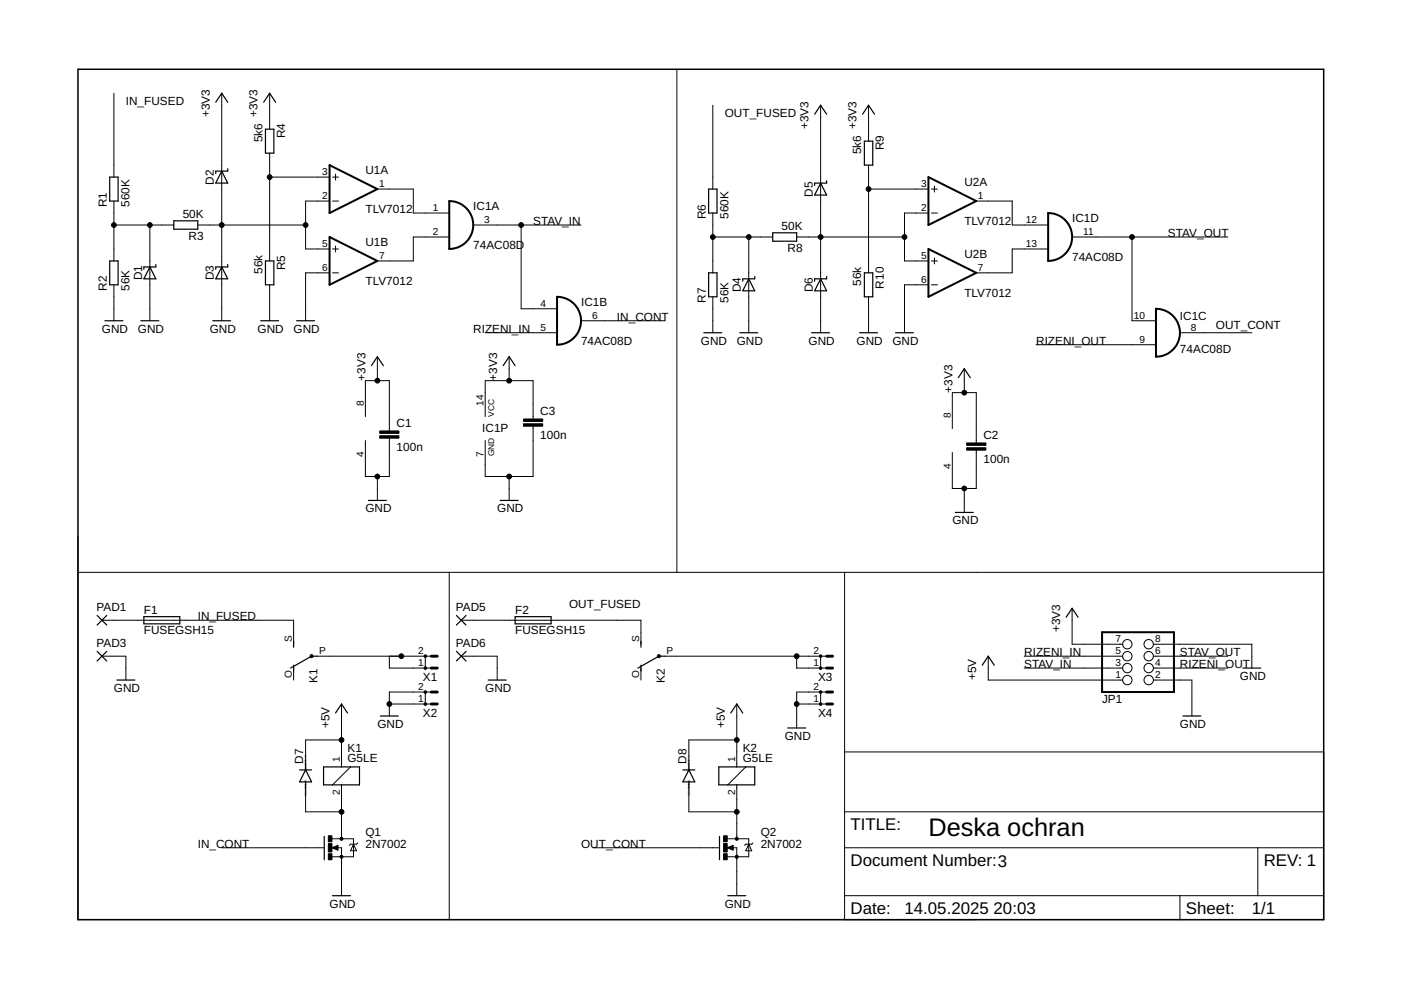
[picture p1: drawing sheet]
<svg xmlns="http://www.w3.org/2000/svg" width="297mm" height="210mm" viewBox="0 0 297 210" stroke-linecap="round" stroke-linejoin="round" font-family="sans-serif">
<g fill="none" stroke="#000" stroke-width=".21">
<path d="M24.2 19.8v17.7M47 19.8v48.2M57.2 19.8v7.6M143.5 14.7v106.6M57.2 37.5h12.7M57.2 32.5v22.8M70.5 37.5h1.3M71.1 36.9v1.3M151.1 22.3v17.8M174 22.3v48.2M184.1 22.3v7.6M184.1 35v22.8"/>
<path d="M198.1 39.5v1.2M24.2 42.6v12.7M24.2 47.7h12.7M31.8 47.7v20.3M41.9 47.7h22.9M69.9 42.6h-5.1v10.2h5.1M69.9 57.8h-5.1v10.2M70.5 42.6h1.3M70.5 52.8h1.3M70.5 57.8h1.3M71.1 52.2v1.2M80 40.1h7.6v5.1h7.6"/>
<path d="M95.2 50.2h-7.6v5.1h-7.6M100.3 47.7h22.9M110.5 47.7v17.8h7.6M151.1 45.2v12.6M151.1 50.2h12.7M158.7 50.2v20.3M168.9 50.2h22.9M184.1 40.1h12.7M196.8 45.2h-5v10.1h5M197.5 40.1h1.3M197.5 55.3h1.3M197.5 45.2h1.3"/>
<path d="M198.1 54.7v1.3M207 42.6h7.6v5.1h7.6M222.2 52.8h-7.6v5h-7.6M227.3 50.2h33M240 50.2v17.8h5.1M24.2 60.4v7.6M57.2 60.4v7.6M80 75.6v5.1M102.9 70.5h15.2M107.9 75.6v5.1M123.2 68h17.8M151.1 62.9v7.6"/>
<path d="M184.1 62.9v7.6M196.8 60.4h-5v10.1M197.5 60.4h1.3M204.4 78.2v5M219.7 73.1h25.4M250.2 70.5h15.2M77.5 88.3v-7.6h5v10.7M82.5 92.9v8.1h-5v-7.6M102.9 88.3v-7.6h10.1v8.1M113 90.4v10.6h-10.1v-7.6M201.9 90.9v-7.7h5.1v10.7M207 95.4v8.2h-5.1v-7.7"/>
<path d="M16.5 113.7v81.3h264.1v-35.6h-101.5M80 101v5.1M107.9 101v5.1M204.4 103.6v5M16.5 121.3h264.1M21.6 131.5h40.7v5.1M21.6 139.1h5.1v5.1M67.3 139.1h24.1M82.5 139.1v2.5h8.9M90.2 139.1v2.5M95.2 121.3v73.7M97.8 131.5h38.1v5.1"/>
<path d="M97.8 139.1h7.6v5.1M141 139.1h34.3M168.9 139.1v2.5h6.4M174 139.1v2.5M179.1 121.3v73.7M209.5 139.1v5.1h28.5M217.1 139.1h20.9M227.3 129v7.6h10.7M244.5 139.1h15.8M244.5 136.6h20.9v5M62.3 141.6v2.6M72.4 156.9h-7.6v5.1"/>
<path d="M72.4 149.3v13.3M82.5 149.3h8.9M90.2 146.7v2.6M91.4 146.7h-8.9v5.1M135.9 141.6v2.6M156.2 149.3v13.3M156.2 156.9h-10.2v5.1M168.9 149.3h6.4M174 146.7v2.6M175.3 146.7h-6.4v7.6M217.1 141.6h20.9M244.5 144.2h8.2v7.6"/>
<path d="M244.5 141.6h15.8M47 179.7h21.6M64.8 167v5.1h7.6M70.4 179.7l1.2-.5v1.1zM70.4 177.8h4.6v3.9h-4.6M71.5 179.7h.9v10.2M72.4 166.4v11.4M74.3 162.6l-3.8 3.8M75 179l.6 1.4h-1.3zM75.8 178.7l-.2 .3h-1.3l-.2 .2M125.7 179.7h26.7M146 167v5.1h10.2"/>
<path d="M154.2 179.7l1.2-.5v1.1zM154.2 177.8h4.5v3.9h-4.5M155.3 179.7h.9v10.2M156.2 166.4v11.4M158.1 162.6l-3.8 3.8M158.7 179l.7 1.4h-1.3zM159.6 178.7l-.2 .3h-1.3l-.2 .2M179.1 179.7h101.5M179.1 172.1h101.5M266.7 179.7v10.2M179.1 189.9h101.5M250.2 189.9v5.1"/>
<circle cx="239" cy="139.1" r=".99"/>
<circle cx="239" cy="136.6" r=".99"/>
<circle cx="243.5" cy="136.6" r=".99"/>
<circle cx="243.5" cy="139.1" r=".99"/>
<circle cx="239" cy="141.6" r=".99"/>
<circle cx="239" cy="144.2" r=".99"/>
<circle cx="243.5" cy="144.2" r=".99"/>
<circle cx="243.5" cy="141.6" r=".99"/>
</g>
<g fill="none" stroke="#000" stroke-width=".25">
<path d="M23.3 37.5h1.7v5.1h-1.7zM45.7 21.7l1.3-1.9 1.3 1.9M47 36.3l1.3 2.5h-2.6zM48.3 35.8v.5h-2.6v.5M55.9 21.7l1.3-1.9 1.2 1.9M56.3 27.4h1.8v5.1h-1.8zM172.7 24.2l1.3-1.9 1.3 1.9M174 38.8l1.3 2.6h-2.6zM175.3 38.3v.5h-2.6v.5M182.9 24.2l1.2-1.9 1.3 1.9M183.3 29.9h1.7v5.1h-1.7zM23.3 55.3h1.7v5.1h-1.7z"/>
<path d="M31.8 56.6l1.2 2.5h-2.5zM33 56.1v.5h-2.5v.5M36.9 46.8h5v1.8h-5zM47 56.6l1.3 2.5h-2.6zM48.3 56.1v.5h-2.6v.5M56.3 55.3h1.8v5.1h-1.8zM150.2 40.1h1.8v5.1h-1.8zM150.2 57.8h1.8v5.1h-1.8zM158.7 59.1l1.3 2.6h-2.5zM160 58.6v.5h-2.5v.5M163.8 49.4h5.1v1.7h-5.1zM174 59.1l1.3 2.6h-2.6z"/>
<path d="M175.3 58.6v.5h-2.6v.5M183.3 57.8h1.7v5.1h-1.7zM22.2 68h3.9M29.9 68h3.8M45.1 68h3.8M55.3 68h3.8M62.9 68h3.8M78.7 77.5l1.3-1.9 1.3 1.9M106.7 77.5l1.2-1.9 1.3 1.9M149.2 70.5h3.8M156.8 70.5h3.9M172.1 70.5h3.8"/>
<path d="M182.2 70.5h3.9M189.9 70.5h3.8M203.2 80.1l1.2-1.9 1.3 1.9M78.1 106.1h3.8M106 106.1h3.9M202.5 108.6h3.9M20.6 130.5l2 2M20.6 138.1l2 2M22.6 130.5l-2 2M22.6 138.1l-2 2M30.5 130.7h7.6v1.6h-7.6zM62.3 136v1.2"/>
<path d="M67.3 139.1h-1.2l-4.5 2.5M96.8 130.5l2 2M96.8 138.1l2 2M98.8 130.5l-2 2M98.8 138.1l-2 2M109.2 130.7h7.6v1.6h-7.6zM135.9 136v1.2M141 139.1h-1.3l-4.4 2.5M226 130.9l1.3-1.9 1.3 1.9M24.8 144.2h3.8M62.3 141v1.3M71.1 151.2l1.3-1.9 1.3 1.9"/>
<path d="M80.6 151.8h3.9M103.5 144.2h3.8M135.9 141v1.3M154.9 151.2l1.3-1.9 1.3 1.9M167 154.3h3.8M208.3 141l1.2-1.9 1.3 1.9M250.8 151.8h3.8M263.5 141.6h3.8M63.5 163.2h2.6M64.8 163.2l1.3 2.6h-2.6zM64.8 162v1.2M64.8 165.8v1.2"/>
<path d="M68.6 162.6h7.6v3.8h-7.6zM68.7 177.3v5M144.8 163.2h2.5M146 163.2l1.3 2.6h-2.5zM146 162v1.2M146 165.8v1.2M152.4 162.6h7.6v3.8h-7.6zM152.5 177.3v5M70.5 189.9h3.8M154.3 189.9h3.8"/>
</g>
<path d="M69.9 35l10.1 5.1-10.1 5.1zM196.8 37.5l10.2 5.1-10.2 5.1zM69.9 50.2l10.1 5.1-10.1 5.1zM95.2 42.6a5.1 5.1 0 0 1 5.1 5.1 5.1 5.1 0 0 1-5.1 5.1zM196.8 52.8l10.2 5-10.2 5.1zM222.2 45.2a5.1 5.1 0 0 1 5.1 5 5.1 5.1 0 0 1-5.1 5.1zM118.1 62.9a5.1 5.1 0 0 1 5.1 5.1 5.1 5.1 0 0 1-5.1 5.1zM245.1 65.5a5.1 5.1 0 0 1 5.1 5 5.1 5.1 0 0 1-5.1 5.1zM233.7 134h15.2v12.7h-15.2z" fill="none" stroke="#000" stroke-width=".42"/>
<path d="M80.5 92.4h4.1v.5h-4.1zM80.5 91.4h4.1v.5h-4.1zM111 89.9h4.1v.5h-4.1zM111 88.8h4.1v.5h-4.1zM205 94.9h4v.5h-4zM205 93.9h4v.5h-4zM69.6 177.2h.8v1.3h-.8zM69.6 178.9h.8v1.7h-.8zM153.4 177.2h.8v1.3h-.8zM153.4 178.9h.8v1.7h-.8zM69.6 181h.8v1.3h-.8zM153.4 181h.8v1.3h-.8z" fill="#000" stroke="#000" stroke-width=".21"/>
<g fill="#000" stroke="#000" stroke-width=".21">
<path d="M65.8 138.9h.5v.5h-.5z" fill-rule="evenodd"/>
<path d="M139.5 138.9h.4v.5h-.4z" fill-rule="evenodd"/>
<path d="M173.8 138.9h.4v.4h-.4z" fill-rule="evenodd"/>
<path d="M173.8 141.5h.4v.4h-.4z" fill-rule="evenodd"/>
<path d="M173.8 146.5h.4v.4h-.4z" fill-rule="evenodd"/>
<path d="M173.8 149.1h.4v.4h-.4z" fill-rule="evenodd"/>
<circle cx="57.2" cy="37.5" r=".51"/>
<circle cx="24.2" cy="47.7" r=".51"/>
<circle cx="31.8" cy="47.7" r=".51"/>
<circle cx="47" cy="47.7" r=".51"/>
<circle cx="64.8" cy="47.7" r=".51"/>
<circle cx="110.5" cy="47.7" r=".51"/>
<circle cx="151.1" cy="50.2" r=".51"/>
<circle cx="158.7" cy="50.2" r=".51"/>
<circle cx="174" cy="50.2" r=".51"/>
<circle cx="184.1" cy="40.1" r=".51"/>
<circle cx="191.8" cy="50.2" r=".51"/>
<circle cx="240" cy="50.2" r=".51"/>
<circle cx="80" cy="80.7" r=".51"/>
<circle cx="107.9" cy="80.7" r=".51"/>
<circle cx="204.4" cy="83.2" r=".51"/>
<circle cx="80" cy="101" r=".51"/>
<circle cx="107.9" cy="101" r=".51"/>
<circle cx="204.4" cy="103.6" r=".51"/>
<circle cx="85.1" cy="139.1" r=".51"/>
<circle cx="90.2" cy="139.1" r=".29"/>
<circle cx="168.9" cy="139.1" r=".51"/>
<circle cx="72.4" cy="156.9" r=".51"/>
<circle cx="82.5" cy="149.3" r=".51"/>
<circle cx="90.2" cy="149.3" r=".29"/>
<circle cx="90.2" cy="146.7" r=".29"/>
<circle cx="90.2" cy="141.7" r=".29"/>
<circle cx="156.2" cy="156.9" r=".51"/>
<circle cx="168.9" cy="149.3" r=".51"/>
<circle cx="72.4" cy="177.8" r=".33"/>
<circle cx="72.4" cy="172.1" r=".51"/>
<circle cx="156.2" cy="177.8" r=".33"/>
<circle cx="156.2" cy="172.1" r=".51"/>
<circle cx="72.4" cy="181.6" r=".33"/>
<circle cx="156.2" cy="181.6" r=".33"/>
</g>
<path d="M16.5 14.7h264.1v180.3h-264.1zM71.5 179.5l-.9 .2 .9 .3v-.3h-.2M155.3 179.5l-.9 .2 .9 .3v-.3h-.2" fill="none" stroke="#000" stroke-width=".32"/>
<path d="M91.4 139.1h1.3M175.3 139.1h1.2M91.4 141.6h1.3M91.4 146.7h1.3M91.4 149.3h1.3M175.3 141.6h1.2M175.3 146.7h1.2M175.3 149.3h1.2" fill="none" stroke="#000" stroke-width=".61"/>
<text font-size="5.4" x="196.8" y="177.2">Deska ochran</text>
<g font-size="3.6">
<text x="180.3" y="175.9">TITLE:</text>
<text x="180.3" y="183.6">Document Number:3</text>
<text x="267.9" y="183.6">REV: 1</text>
<text x="180.3" y="193.7">Date:</text>
<text x="191.8" y="193.7">14.05.2025</text>
<text x="210.7" y="193.7">20:03</text>
<text x="251.4" y="193.7">Sheet:</text>
<text x="265.4" y="193.7">1/1</text>
</g>
<g font-size="2.5">
<text x="26.7" y="22.3">IN_FUSED</text>
<text x="44.5" y="24.8" transform="rotate(-90 44.5 24.8)">+3V3</text>
<text x="54.6" y="24.8" transform="rotate(-90 54.6 24.8)">+3V3</text>
<text x="60.4" y="29.3" transform="rotate(-90 60.4 29.3)">R4</text>
<text x="153.7" y="24.8">OUT_FUSED</text>
<text x="171.4" y="27.4" transform="rotate(-90 171.4 27.4)">+3V3</text>
<text x="181.6" y="27.4" transform="rotate(-90 181.6 27.4)">+3V3</text>
<text x="55.6" y="30.2" transform="rotate(-90 55.6 30.2)">5k6</text>
<text x="182.6" y="32.7" transform="rotate(-90 182.6 32.7)">5k6</text>
<text x="187.4" y="31.9" transform="rotate(-90 187.4 31.9)">R9</text>
<text x="45.4" y="39.1" transform="rotate(-90 45.4 39.1)">D2</text>
<text x="77.5" y="36.9">U1A</text>
<text x="172.3" y="41.7" transform="rotate(-90 172.3 41.7)">D5</text>
<text x="204.5" y="39.4">U2A</text>
<text x="22.7" y="43.9" transform="rotate(-90 22.7 43.9)">R1</text>
<text x="27.5" y="43.9" transform="rotate(-90 27.5 43.9)">560K</text>
<text x="38.7" y="46.2">50K</text>
<text x="77.5" y="45.2">TLV7012</text>
<text x="100.3" y="44.5">IC1A</text>
<text x="113" y="47.7">STAV_IN</text>
<text x="149.6" y="46.4" transform="rotate(-90 149.6 46.4)">R6</text>
<text x="154.4" y="46.4" transform="rotate(-90 154.4 46.4)">560K</text>
<text x="204.5" y="47.7">TLV7012</text>
<text x="227.3" y="47.1">IC1D</text>
<text x="40" y="51">R3</text>
<text x="77.5" y="52.1">U1B</text>
<text x="100.3" y="52.8">74AC08D</text>
<text x="165.7" y="48.7">50K</text>
<text x="167" y="53.5">R8</text>
<text x="247.6" y="50.2">STAV_OUT</text>
<text x="30.1" y="59.4" transform="rotate(-90 30.1 59.4)">D1</text>
<text x="45.4" y="59.4" transform="rotate(-90 45.4 59.4)">D3</text>
<text x="55.6" y="58.1" transform="rotate(-90 55.6 58.1)">56k</text>
<text x="60.4" y="57.2" transform="rotate(-90 60.4 57.2)">R5</text>
<text x="204.5" y="54.7">U2B</text>
<text x="227.3" y="55.3">74AC08D</text>
<text x="22.7" y="61.7" transform="rotate(-90 22.7 61.7)">R2</text>
<text x="27.5" y="61.7" transform="rotate(-90 27.5 61.7)">56K</text>
<text x="77.5" y="60.4">TLV7012</text>
<text x="123.2" y="64.8">IC1B</text>
<text x="149.6" y="64.2" transform="rotate(-90 149.6 64.2)">R7</text>
<text x="154.4" y="64.2" transform="rotate(-90 154.4 64.2)">56K</text>
<text x="157.1" y="62" transform="rotate(-90 157.1 62)">D4</text>
<text x="172.3" y="62" transform="rotate(-90 172.3 62)">D6</text>
<text x="182.6" y="60.6" transform="rotate(-90 182.6 60.6)">56k</text>
<text x="187.4" y="61.2" transform="rotate(-90 187.4 61.2)">R10</text>
<text x="204.5" y="62.9">TLV7012</text>
<text x="21.6" y="70.6">GND</text>
<text x="29.2" y="70.6">GND</text>
<text x="44.5" y="70.6">GND</text>
<text x="54.6" y="70.6">GND</text>
<text x="62.2" y="70.6">GND</text>
<text x="100.3" y="70.6">RIZENI_IN</text>
<text x="130.8" y="68">IN_CONT</text>
<text x="250.2" y="67.9">IC1C</text>
<text x="257.8" y="69.8">OUT_CONT</text>
<text x="123.2" y="73.1">74AC08D</text>
<text x="148.6" y="73.1">GND</text>
<text x="156.2" y="73.1">GND</text>
<text x="171.4" y="73.1">GND</text>
<text x="181.6" y="73.1">GND</text>
<text x="189.2" y="73.1">GND</text>
<text x="219.7" y="73.1">RIZENI_OUT</text>
<text x="250.2" y="74.9">74AC08D</text>
<text x="77.5" y="80.7" transform="rotate(-90 77.5 80.7)">+3V3</text>
<text x="105.4" y="80.7" transform="rotate(-90 105.4 80.7)">+3V3</text>
<text x="201.9" y="83.3" transform="rotate(-90 201.9 83.3)">+3V3</text>
<text x="114.6" y="88">C3</text>
<text x="84.1" y="95.6">100n</text>
<text x="84.1" y="90.5">C1</text>
<text x="102.2" y="91.5">IC1P</text>
<text x="114.6" y="93">100n</text>
<text x="208.5" y="93">C2</text>
<text x="208.5" y="98.1">100n</text>
<text x="77.5" y="108.6">GND</text>
<text x="105.4" y="108.6">GND</text>
<text x="201.9" y="111.2">GND</text>
<text x="20.5" y="129.6">PAD1</text>
<text x="30.5" y="130.1">F1</text>
<text x="41.9" y="131.5">IN_FUSED</text>
<text x="96.7" y="129.6">PAD5</text>
<text x="109.2" y="130.1">F2</text>
<text x="120.7" y="129">OUT_FUSED</text>
<text x="20.5" y="137.3">PAD3</text>
<text x="30.5" y="134.4">FUSEGSH15</text>
<text x="96.7" y="137.3">PAD6</text>
<text x="109.2" y="134.4">FUSEGSH15</text>
<text x="224.8" y="134" transform="rotate(-90 224.8 134)">+3V3</text>
<text x="217.2" y="141.7">STAV_IN</text>
<text x="217.2" y="139.1">RIZENI_IN</text>
<text x="250.2" y="139.1">STAV_OUT</text>
<text x="250.2" y="141.7">RIZENI_OUT</text>
<text x="24.1" y="146.7">GND</text>
<text x="67.3" y="144.7" transform="rotate(-90 67.3 144.7)">K1</text>
<text x="89.6" y="144.3">X1</text>
<text x="102.9" y="146.7">GND</text>
<text x="141" y="144.7" transform="rotate(-90 141 144.7)">K2</text>
<text x="173.5" y="144.3">X3</text>
<text x="207" y="144.2" transform="rotate(-90 207 144.2)">+5V</text>
<text x="233.7" y="149.1">JP1</text>
<text x="262.9" y="144.2">GND</text>
<text x="69.9" y="154.4" transform="rotate(-90 69.9 154.4)">+5V</text>
<text x="80" y="154.4">GND</text>
<text x="89.6" y="151.9">X2</text>
<text x="153.7" y="154.4" transform="rotate(-90 153.7 154.4)">+5V</text>
<text x="173.5" y="151.9">X4</text>
<text x="250.2" y="154.4">GND</text>
<text x="64.3" y="162" transform="rotate(-90 64.3 162)">D7</text>
<text x="73.7" y="161.6">G5LE</text>
<text x="73.7" y="159.4">K1</text>
<text x="145.6" y="162" transform="rotate(-90 145.6 162)">D8</text>
<text x="157.5" y="161.6">G5LE</text>
<text x="157.5" y="159.4">K2</text>
<text x="166.4" y="156.9">GND</text>
<text x="41.9" y="179.7">IN_CONT</text>
<text x="77.5" y="179.7">2N7002</text>
<text x="77.5" y="177.2">Q1</text>
<text x="123.2" y="179.7">OUT_CONT</text>
<text x="161.3" y="179.7">2N7002</text>
<text x="161.3" y="177.2">Q2</text>
<text x="69.9" y="192.4">GND</text>
<text x="153.7" y="192.4">GND</text>
</g>
<g font-size="2.1">
<text x="68.3" y="37.2">3</text>
<text x="80.4" y="39.7">1</text>
<text x="195.3" y="39.7">3</text>
<text x="68.3" y="42.3">2</text>
<text x="91.7" y="44.8">1</text>
<text x="102.7" y="47.3">3</text>
<text x="195.3" y="44.8">2</text>
<text x="207.4" y="42.3">1</text>
<text x="217.5" y="47.3">12</text>
<text x="68.3" y="52.4">5</text>
<text x="91.7" y="49.9">2</text>
<text x="217.5" y="52.4">13</text>
<text x="229.7" y="49.9">11</text>
<text x="68.3" y="57.5">6</text>
<text x="80.4" y="55">7</text>
<text x="195.3" y="55">5</text>
<text x="207.4" y="57.5">7</text>
<text x="114.6" y="65.1">4</text>
<text x="195.3" y="60">6</text>
<text x="114.6" y="70.2">5</text>
<text x="125.5" y="67.7">6</text>
<text x="240.4" y="67.7">10</text>
<text x="252.5" y="70.2">8</text>
<text x="241.6" y="72.7">9</text>
<text x="77.1" y="86" transform="rotate(-90 77.1 86)">8</text>
<text x="102.5" y="86" transform="rotate(-90 102.5 86)">14</text>
<text x="201.6" y="88.5" transform="rotate(-90 201.6 88.5)">8</text>
<text x="77.1" y="96.9" transform="rotate(-90 77.1 96.9)">4</text>
<text x="102.5" y="96.9" transform="rotate(-90 102.5 96.9)">7</text>
<text x="201.6" y="99.5" transform="rotate(-90 201.6 99.5)">4</text>
<text x="61.9" y="136.2" transform="rotate(-90 61.9 136.2)">S</text>
<text x="135.5" y="136.2" transform="rotate(-90 135.5 136.2)">S</text>
<text x="236.5" y="136.2">7</text>
<text x="244.9" y="136.2">8</text>
<text x="61.9" y="143.7" transform="rotate(-90 61.9 143.7)">O</text>
<text x="67.7" y="138.8">P</text>
<text x="88.6" y="141.3">1</text>
<text x="88.6" y="138.8">2</text>
<text x="135.5" y="143.7" transform="rotate(-90 135.5 143.7)">O</text>
<text x="141.3" y="138.8">P</text>
<text x="172.4" y="141.3">1</text>
<text x="172.4" y="138.8">2</text>
<text x="236.5" y="143.8">1</text>
<text x="236.5" y="141.3">3</text>
<text x="236.5" y="138.8">5</text>
<text x="244.9" y="143.8">2</text>
<text x="244.9" y="141.3">4</text>
<text x="244.9" y="138.8">6</text>
<text x="88.6" y="148.9">1</text>
<text x="88.6" y="146.4">2</text>
<text x="172.4" y="148.9">1</text>
<text x="172.4" y="146.4">2</text>
<text x="72" y="161.6" transform="rotate(-90 72 161.6)">1</text>
<text x="155.9" y="161.6" transform="rotate(-90 155.9 161.6)">1</text>
<text x="72" y="168.6" transform="rotate(-90 72 168.6)">2</text>
<text x="155.9" y="168.6" transform="rotate(-90 155.9 168.6)">2</text>
</g>
<g font-size="1.8">
<text x="104.8" y="88.3" transform="rotate(-90 104.8 88.3)">VCC</text>
<text x="104.8" y="96.7" transform="rotate(-90 104.8 96.7)">GND</text>
</g>
<g font-size=".6">
<text x="65" y="163.7" transform="rotate(-90 65 163.7)">SpiceOrder 2</text>
<text x="146.2" y="163.7" transform="rotate(-90 146.2 163.7)">SpiceOrder 2</text>
<text x="65" y="168.7" transform="rotate(-90 65 168.7)">SpiceOrder 1</text>
<text x="146.2" y="168.7" transform="rotate(-90 146.2 168.7)">SpiceOrder 1</text>
</g>
</svg>
